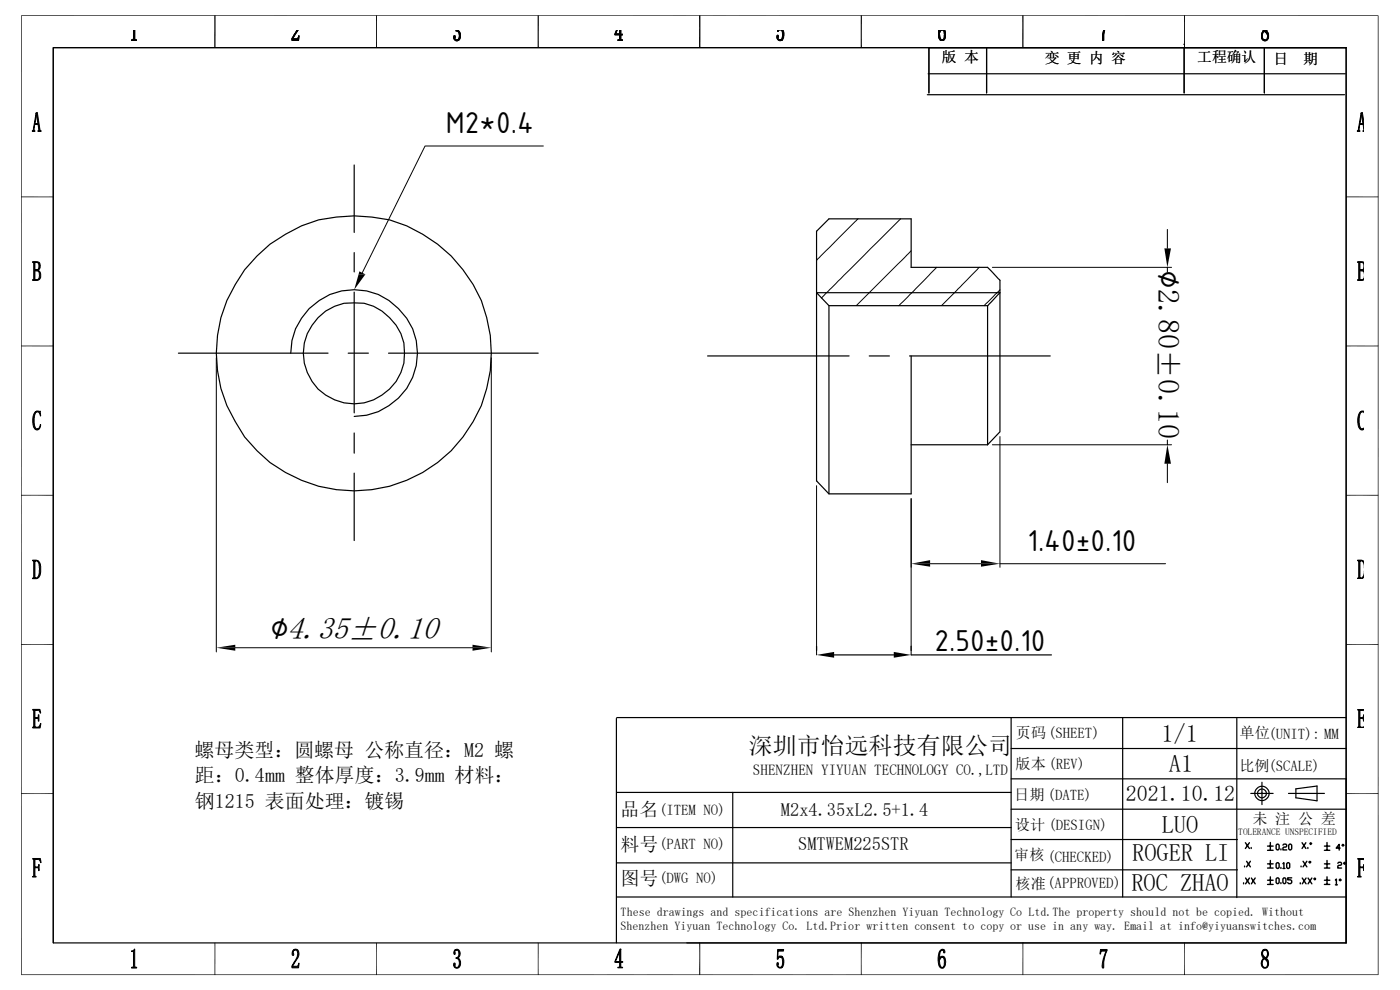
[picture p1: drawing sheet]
<svg xmlns="http://www.w3.org/2000/svg" width="297mm" height="210mm" viewBox="0 0 297 210" stroke-linecap="round" stroke-linejoin="round" font-family="sans-serif">
<g fill="none" stroke="#000" stroke-width=".25">
<path d="M11.3 10.1h274.3v189.9h-274.3zM196.9 15.6h88.5M209.3 10.1v9.6M251.2 9.4h.1M251.2 10.1v9.6M268.2 10.1v9.6M285.6 10.1h-88.5v9.6M75.1 35v14.3M196.7 20.1h88.5M54.5 54.3a28.3 28.3 0 0 1 24.4-8.3 27.4 27.4 0 0 1 16.8 8.3 29.2 29.2 0 0 1-1.4 42.6 29.2 29.2 0 0 1-42.4-4.2l-2-3.3a28.7 28.7 0 0 1 4.6-35.1zM75.1 53.6v4.1M37.8 74.9h31.8"/>
<path d="M61.7 74.9a13.4 13.4 0 0 1 9.5-12.9 13.4 13.4 0 0 1 15.1 5.5 13.4 13.4 0 0 1-11.2 20.8M73.9 74.9h4.2M75.1 62v25.6M82.4 74.9h31.8M150.1 75.5h30M173.2 62.1h38.9l-2.5 2.7h-33.7zM175.9 64.8v40M184.4 75.5h4.3M193 75.5h29.8M193.3 75.5v29.3h-17.4l-2.7-2.8v-52.4a.78 .78 0 0 1 .5-1l2.2-2.2h17.4v10.3h14.7a2.05 2.05 0 0 1 1.6 .1l2.5 2.7v32.1l-2.6 2.7M209.5 64.8v29.5M75.1 91.8v4.3"/>
<path d="M193.3 94.3h16.2M75.1 100.4v14.3M173.2 137.1v.9M177 138.9h12.6M193.3 137.1v.9M193.3 138.9h29.8M130.8 152.4v47.6M130.9 152.2h154.6M214.5 152.2v38.1M214.5 158.8h71M238.2 152.2v38.1M262.4 152.4v38"/>
<path d="M130.9 175.5h83.6M130.9 168.1h83.6M155.4 168.1v22.2M214.5 165.2h71M214.5 171.6h71M214.5 178.1h48M265.3 168.3h4.8M267.7 165.9v4.8M273.3 168.3h7.7M274.9 167.3l4.5-.6v3.2l-4.5-.7zM285.6 165.2v34.8M130.9 183h83.6"/>
<path d="M130.9 190.3h154.6M214.5 184.5h48M11.3 200v-189.9h274.3v189.9M145.7 200h139.9"/>
<circle cx="75.1" cy="74.9" r="10.7"/>
<circle cx="267.7" cy="168.3" r=".93"/>
<circle cx="267.7" cy="168.3" r="1.52"/>
</g>
<g fill="none" stroke="#000" stroke-width=".21">
<path d="M4.5 3.3h287.9M4.5 3.3v203.5M28.3 6.3v1.9l-.1 .2-.3 .1v.1h1.1v-.1l-.4-.1v-.2v-1.9M45.6 3.3v6.8M61.9 8.3l1.2-.1 .2-.6h.2l-.2 1h-1.4zM63 6.3l-1.1 2 .2-.1 1.1-1.9M79.9 3.3v6.8M96.4 7.6h.2v.3a.35 .35 0 0 0-.1 .4 .35 .35 0 0 0 .4 .2h.4a.68 .68 0 0 1-.9 0 .68 .68 0 0 1 0-.9zM97.1 6.3l-.4 .1v.2a.85 .85 0 0 1 .8 1.2l-.3 .6-.3 .1h.4a1.32 1.32 0 0 0-.2-2l.2-.2M114.2 3.3v6.8M130.8 6.3l-.4 1.1h1v.9l-.3 .3h1l-.4-.3v-.9h.4v-.1h-1.5l.4-1M131.4 6.3v1h-.8h1.1v-1"/>
<path d="M148.4 3.3v6.8M164.9 7.5a.45 .45 0 0 1 .2 .7l.3 .3h.5a.76 .76 0 0 1-.9-.1 .76 .76 0 0 1-.1-.9zM164.9 6.3v.5l.2-.2-.1-.3M165.1 6.3v.3l.3-.3M165.7 6.3a1.74 1.74 0 0 1-.1 2.2h.3a2.14 2.14 0 0 0 .1-2.2M182.7 3.3v6.8M199 6.3v.8a1.33 1.33 0 0 0 .9 1.6l.3-.2h-.3a1.66 1.66 0 0 1-.6-1.8v-.4M199.5 6.3h.4l-.3 .2-.2 .3zM199.5 6.3h.4a1.49 1.49 0 0 1 .4 1.8l-.2 .3-.2 .1h.3a2.2 2.2 0 0 0 .2-2.2M217 3.3v6.8M234.2 6.3l-.2 .8a1.68 1.68 0 0 0 0 1.5h.1v-1.3l.3-1M251.3 3.3v6.8"/>
<path d="M267.9 6.3l.2 .2a1.42 1.42 0 0 0-.1 2h.4a1.1 1.1 0 0 1-.2-1.9h.5l-.1-.1h.1l-.4-.2M268.2 6.6h.5a1.17 1.17 0 0 1 .4 1.2 1.17 1.17 0 0 1-.8 .9l-.3-.2h.4a.9 .9 0 0 0 .2-1.6zM268.6 6.3l-.1 .1 .4-.1M292.4 3.3v203.5M7.7 23.9v.4l-.3 2 .7 .1h-.7l-.2 1.2 .2 .3h-.5l.2-.3zM7.7 23.9h.2l.6 3.6 .2 .4h-.7l.3-.4-.2-1.1-.7-.1h.6zM115.3 31h-25.1l-13.3 26.8M288.8 23.9v.4l-.3 2 .7 .1h-.7l-.2 1.2 .2 .3h-.5l.2-.3zM289.4 26l-.4-2.1h-.2l.3 2.4h-.6l.7 .1 .1 1.1-.2 .4h.3M4.5 41.8h6.8M6.9 55.5h.9a.95 .95 0 0 1 .8 .8 .95 .95 0 0 1-.5 1h-.7h.4a.91 .91 0 0 0-.1-1.6h-.8zM7 55.7h.7l-.3 .1v1.5l.7 .1h-.7v1.9h.1h-.5l.2-.1v-3.3z"/>
<path d="M7.7 57.4h.4a1.16 1.16 0 0 1 .5 1.1 1.16 1.16 0 0 1-.7 1h-1v-.2h.6a.93 .93 0 0 0 .8-1.4l-.3-.4zM182 46.4l-8.8 8.8M191.1 46.4l-16.9 16.8M193.3 53.2l-11.6 11.6M198.7 56.7l-8 8.1M207.7 56.7l-8 8.1M210.5 56.7h38M247.7 48.7v4M247.7 56.7v1M285.6 41.8h6.8M288.1 55.7h.7l-.3 .1v1.5l.7 .1h-.7v1.9h.1h-.5l.1-.1v-3.3zM289.4 57.5l-.6-.1 .3 .1 .3 .2"/>
<path d="M289.4 59l-.4 .3h-1v.2l1.4-.2M289.4 55.6l-1.4-.1v.2h.8a.9 .9 0 0 1 .2 1.5l-.5 .1h.6l.3-.1M4.5 73.4h6.8M45.9 75.9v62.4M104.2 75.9v62.4M212.1 61.5l-3.4 3.3M285.6 73.4h6.8M7.5 87.4l.4-.1a2.08 2.08 0 0 0-.7 2.1v.2a1.38 1.38 0 0 0 .7 1.4h.4a.85 .85 0 0 1-1 0 .85 .85 0 0 1-.3-.9v-1.6zM7.5 87.3l1-.1 .1 1-.4-.8zM7.5 87.3l.2-.1 .6 .1zM8.6 90v.2l-.2 .6-.1 .2h-.4l.4-.3zM210.5 94.3h38"/>
<path d="M212.1 92.6v27.7M247.7 98.4v4M247.7 93.3v1M288.6 87.4l.4-.1a2.08 2.08 0 0 0-.7 2.1v.2a1.38 1.38 0 0 0 .7 1.4h.3a.85 .85 0 0 1-.9 0 .85 .85 0 0 1-.3-.9v-1.6zM288.7 87.3l.1-.1 .6 .1zM289.4 87.3h-.7l.7 .2M289.4 90.8l-.4 .2h.4M4.5 105.1h6.8M6.9 118.8h.7a1.48 1.48 0 0 1 1 1.9v.1a1.52 1.52 0 0 1-1 2h-.7v-.2h.7a1.32 1.32 0 0 0 .7-1.6v-.5a1.29 1.29 0 0 0-.7-1.6h-.7zM7 118.9h.6l-.2 .2v3.4l.2 .1h-.6l.2-.1v-3.3zM173.2 103v35.9M197.3 119.6h10.8"/>
<path d="M212.1 119.6h35.2M285.6 105.1h6.8M288.1 118.9h.6l-.2 .2v3.4l.2 .1h-.6l.1-.1v-3.3zM289.4 119.1l-.6-.3h-.8v.1l1.1 .2 .3 .5M4.5 136.7h6.8M49.9 137.4h50.3M193.3 120.3v-14.5v33.1M285.6 136.7h6.8M289.4 121.8l-.4 .7-1 .1v.2h.8l.6-.4M6.9 154.2h1.2l.6-.7-.2 .9h-1.6zM6.9 150.5h1.6l.1 .7-.5-.6h-1.2zM7 150.6h1l-.6 .1v1.5l.5 .1h-.5v1.8l.1 .1h-.5l.2-.1v-3.4z"/>
<path d="M7.4 152.2l.7-.1v-.5h.2v1.4h-.2l-.1-.6zM288.1 150.6h1l-.6 .1v1.5l.5 .1h-.5v1.8l.1 .1h-.5h.1v-3.6zM288.5 152.2l.7-.1 .1-.5v1.4l-.2-.6zM289.4 154.1l-1.4 .1v.2h1.4M289.4 150.5h-1.4v.1h1.2l.2 .1M4.5 168.3h6.8M285.6 168.3h6.8M6.9 182.1h1.7l.1 .8-.6-.6-1.2-.1zM7 182.2h1h-.5l-.1 .2v1.5l.5 .1h-.5v1.7l.3 .3h-.8l.3-.3v-3.4zM7.4 183.9h.7l.2-.5v1.3l-.3-.7zM288.1 182.2h1h-.5l-.1 .2v1.5l.5 .1h-.5v1.7l.3 .3h-.8l.2-.1v-3.6zM289.4 183.4h-.1a.37 .37 0 0 1-.3 .5h-.5l.5 .1a.41 .41 0 0 1 .3 .7h.1"/>
<path d="M289.4 182.1h-1.4v.1l1.4 .1M4.5 206.8h287.9M27.9 201.7h.4l.3-.4v3.7l.4 .2v.1h-1.1v-.1l.3-.1 .1-.2v-2.9zM45.6 200v6.8M61.9 205h1.2l.2-.7h.2l-.2 1h-1.4zM62.3 201.4l.3 .1a.75 .75 0 0 0-.3 1l-.1 .2a.72 .72 0 0 1 .1-1.2zM62.3 201.4a.78 .78 0 0 1 .9 .1 .78 .78 0 0 1 .2 .9l-.3 .9-1 1.7h-.2l1-1.8a1.31 1.31 0 0 0-.1-1.7zM79.9 200v6.8M96.4 204.3l.2 .1v.3a.35 .35 0 0 0-.1 .4 .35 .35 0 0 0 .4 .1h.4a.68 .68 0 0 1-.9 0 .68 .68 0 0 1 0-.9zM96.5 201.5h.4a.56 .56 0 0 0-.3 .9h-.2l-.1-.2zM96.5 201.5a.83 .83 0 0 1 1 .3 .83 .83 0 0 1 0 1l-.4 .4a1.3 1.3 0 0 1 .2 2h-.4a1.13 1.13 0 0 0 .4-1.6l-.6-.3v-.2a.85 .85 0 0 0 .7-.7 .85 .85 0 0 0-.5-.9zM114.2 200v6.8"/>
<path d="M131.5 201.3h.2l-1.1 2.7h1.5v.1h-.4v.9l.4 .3h-1l.3-.3v-.9h-1zM131.7 201.3v2.7h-1.1h.8v-2.1zM148.4 200v6.8M164.9 204.2a.45 .45 0 0 1 .2 .7l.3 .3h.5a.76 .76 0 0 1-.9-.1 .76 .76 0 0 1-.1-.9zM165 201.4h1.2v.3h-1.1v1.6l-.2 .2zM165.2 202.9l.6-.1 .2 .2-.7 .1-.2 .2zM165.6 203h.4a2.18 2.18 0 0 1-.1 2.2h-.4a1.42 1.42 0 0 0 .4-1.8v-.2zM182.7 200v6.8M199.5 203.1h.4l-.3 .1-.2 .3zM199.5 203.1a.66 .66 0 0 1 .8-.1 .66 .66 0 0 1 .3 .7 1.72 1.72 0 0 1-.4 1.6l-.3-.1a.98 .98 0 0 0 .4-1.3l-.2-.8zM199.5 201.6l.3-.2 .5 .1h-.4a1.58 1.58 0 0 0-.5 2 1.42 1.42 0 0 0 .5 1.7l.3 .1a.75 .75 0 0 1-.8-.1 .75 .75 0 0 1-.3-.7v-1.7zM199.9 201.5h.4l.1 .2a.24 .24 0 0 1 .1 .3 .24 .24 0 0 1-.3 .1v-.1a.28 .28 0 0 0 0-.3 .28 .28 0 0 0-.3-.2z"/>
<path d="M217 200v6.8M233.5 201.4h1.4v.1l-.2 .2h-.9l-.3 .7-.2-.1zM234.7 201.7h.1l-.5 1.6-.2 1.5a.3 .3 0 0 1 .1 .4 .3 .3 0 0 1-.3 .1l-.1-.2 .1-1.2zM251.3 200v6.8M267.9 201.5h.5a.85 .85 0 0 0-.5 1 .85 .85 0 0 0 .8 .7h-.1l.1 .1-.5 .1a1.1 1.1 0 0 0 .2 1.8l-.4 .1a1.53 1.53 0 0 1 0-2.1 1.17 1.17 0 0 1-.1-1.7zM267.9 201.5a.78 .78 0 0 1 1 .1 .78 .78 0 0 1 .2 .9l-.2 .6h-.4a.94 .94 0 0 0-.1-1.6zM268.2 203.4l.5-.1a1.17 1.17 0 0 1 .4 1.2 1.17 1.17 0 0 1-.8 .9l-.3-.1 .4-.1a.9 .9 0 0 0 .2-1.5z"/>
</g>
<g fill="#000">
<path d="M76.1 58.2h1.4l-2.4 3.3zM76.2 57.6l1.3 .6h-1.4zM247 52.7h1.4l-.7 4zM247.7 94.3l.7 4.1h-1.4zM193.3 119.6h4v.6zM193.3 119.6l4-.8v.8zM208.1 118.8l4 .8h-4zM208.1 119.6h4l-4 .6zM45.9 137.4h4v.6zM45.9 137.4l4-.6v.6zM100.2 136.8l4 .6h-4zM100.2 137.4h4l-4 .6z"/>
<path d="M173.2 138.9l3.8-.6v1.2zM189.6 138.3l3.7 .6-3.7 .6z"/>
<path d="M27.9 6.3h.7v1.9v.2l.4 .1v.1h-1.1v-.1l.3-.1 .1-.2v-1.9z" fill-rule="evenodd"/>
<path d="M27.9 6.3h.7v1.9v.2l.4 .1v.1h-1.1v-.1l.3-.1 .1-.2v-1.9z" fill-rule="evenodd"/>
<path d="M62.3 6.3h1.1h-.2l-1.1 1.9-.2 .1 1.1-1.9 .2-.1z" fill-rule="evenodd"/>
<path d="M62.3 6.3h1.1h-.2l-1.1 1.9-.2 .1 1.1-1.9 .2-.1z" fill-rule="evenodd"/>
<path d="M61.9 8.3l1.2-.1 .2-.6h.2l-.2 1h-1.4z" fill-rule="evenodd"/>
<path d="M61.9 8.3l1.2-.1 .2-.6h.2l-.2 1h-1.4z" fill-rule="evenodd"/>
<path d="M96.4 7.6h.2v.3a.35 .35 0 0 0-.1 .4 .35 .35 0 0 0 .4 .2h.4a.68 .68 0 0 1-.9 0 .68 .68 0 0 1 0-.9z" fill-rule="evenodd"/>
<path d="M96.4 7.6h.2v.3a.35 .35 0 0 0-.1 .4 .35 .35 0 0 0 .4 .2h.4a.68 .68 0 0 1-.9 0 .68 .68 0 0 1 0-.9z" fill-rule="evenodd"/>
<path d="M96.5 6.3h1.1l-.5 .2a1.3 1.3 0 0 1 .2 2h-.4a1.13 1.13 0 0 0 .4-1.7l-.6-.2v-.2l.7-.1z" fill-rule="evenodd"/>
<path d="M96.5 6.3h1.1l-.5 .2a1.3 1.3 0 0 1 .2 2h-.4a1.13 1.13 0 0 0 .4-1.7l-.6-.2v-.2l.7-.1z" fill-rule="evenodd"/>
<path d="M130.4 7.3l1.3-1h-.3l-.8 1h1.5v.1h-.4v.9l.4 .3h-1l.3-.3v-.9h-1z" fill-rule="evenodd"/>
<path d="M131.4 6.3h.3v1h-1.1h.8z" fill-rule="evenodd"/>
<path d="M130.4 7.3l1.3-1h-.3l-.8 1h1.5v.1h-.4v.9l.4 .3h-1l.3-.3v-.9h-1z" fill-rule="evenodd"/>
<path d="M131.4 6.3h.3v1h-1.1h.8z" fill-rule="evenodd"/>
<path d="M164.9 7.5a.45 .45 0 0 1 .2 .7l.3 .3h.5a.76 .76 0 0 1-.9-.1 .76 .76 0 0 1-.1-.9z" fill-rule="evenodd"/>
<path d="M164.9 7.5a.45 .45 0 0 1 .2 .7l.3 .3h.5a.76 .76 0 0 1-.9-.1 .76 .76 0 0 1-.1-.9z" fill-rule="evenodd"/>
<path d="M165.1 6.4l.9-.1h-.7l-.2 .3z" fill-rule="evenodd"/>
<path d="M165.1 6.4l.9-.1h-.7l-.2 .3z" fill-rule="evenodd"/>
<path d="M165.6 6.3h.4a2.14 2.14 0 0 1-.1 2.2h-.4a1.42 1.42 0 0 0 .4-1.8v-.2z" fill-rule="evenodd"/>
<path d="M165.6 6.3h.4a2.14 2.14 0 0 1-.1 2.2h-.4a1.42 1.42 0 0 0 .4-1.8v-.2z" fill-rule="evenodd"/>
<path d="M165 6.3h1.2h-1.1v.4l-.2 .1z" fill-rule="evenodd"/>
<path d="M165 6.3h1.2h-1.1v.4l-.2 .1z" fill-rule="evenodd"/>
<path d="M199.5 6.3h.4l-.3 .2-.2 .3z" fill-rule="evenodd"/>
<path d="M199.5 6.3h.4l-.3 .2-.2 .3z" fill-rule="evenodd"/>
<path d="M199.5 6.3h.1a.69 .69 0 0 1 .8 .1 .69 .69 0 0 1 .2 .7l-.2 1.2-.2 .2h-.3a.98 .98 0 0 0 .4-1.3l-.2-.8z" fill-rule="evenodd"/>
<path d="M199.5 6.3h.1a.69 .69 0 0 1 .8 .1 .69 .69 0 0 1 .2 .7l-.2 1.2-.2 .2h-.3a.98 .98 0 0 0 .4-1.3l-.2-.8z" fill-rule="evenodd"/>
<path d="M199.1 6.3h1.2h-1l.1 .5a1.42 1.42 0 0 0 .5 1.7h.3a.75 .75 0 0 1-.8 0 .75 .75 0 0 1-.3-.8z" fill-rule="evenodd"/>
<path d="M199.1 6.3h1.2h-1l.1 .5a1.42 1.42 0 0 0 .5 1.7h.3a.75 .75 0 0 1-.8 0 .75 .75 0 0 1-.3-.8z" fill-rule="evenodd"/>
<path d="M234.2 6.3h.6a.47 .47 0 0 0-.5 .1 .47 .47 0 0 0-.1 .6l-.1 1.1a.3 .3 0 0 1 .1 .3 .3 .3 0 0 1-.3 .2l-.1-.6z" fill-rule="evenodd"/>
<path d="M234.2 6.3h.6a.47 .47 0 0 0-.5 .1 .47 .47 0 0 0-.1 .6l-.1 1.1a.3 .3 0 0 1 .1 .3 .3 .3 0 0 1-.3 .2l-.1-.6z" fill-rule="evenodd"/>
<path d="M267.6 6.3l1.1 .2h-.1l.1 .1h-.5a1.1 1.1 0 0 0 .2 1.9h-.4a1.53 1.53 0 0 1 0-2z" fill-rule="evenodd"/>
<path d="M267.6 6.3l1.1 .2h-.1l.1 .1h-.5a1.1 1.1 0 0 0 .2 1.9h-.4a1.53 1.53 0 0 1 0-2z" fill-rule="evenodd"/>
<path d="M267.9 6.3h1.2l-.4 .2-.2-.1 .4-.1z" fill-rule="evenodd"/>
<path d="M267.9 6.3h1.2l-.4 .2-.2-.1 .4-.1z" fill-rule="evenodd"/>
<path d="M268.2 6.6h.5a1.17 1.17 0 0 1 .4 1.2 1.17 1.17 0 0 1-.8 .9l-.3-.2h.4a.9 .9 0 0 0 .2-1.6z" fill-rule="evenodd"/>
<path d="M268.2 6.6h.5a1.17 1.17 0 0 1 .4 1.2 1.17 1.17 0 0 1-.8 .9l-.3-.2h.4a.9 .9 0 0 0 .2-1.6z" fill-rule="evenodd"/>
<path d="M7.7 23.9v.4l-.3 2 .7 .1h-.7l-.2 1.2 .2 .3h-.5l.2-.3z" fill-rule="evenodd"/>
<path d="M7.7 23.9h.2l.6 3.6 .2 .4h-.7l.3-.4-.2-1.1-.7-.1h.6z" fill-rule="evenodd"/>
<path d="M288.8 23.9v.4l-.3 2 .7 .1h-.7l-.2 1.2 .2 .3h-.5l.2-.3z" fill-rule="evenodd"/>
<path d="M288.8 23.9h.2l.4 4h-.3l.2-.4-.1-1.1-.7-.1h.6z" fill-rule="evenodd"/>
<path d="M7 55.7h.7l-.3 .1v1.5l.7 .1h-.7v1.9h.1h-.5l.2-.1v-3.3z" fill-rule="evenodd"/>
<path d="M6.9 55.5h.9a.95 .95 0 0 1 .8 .8 .95 .95 0 0 1-.5 1h-.7h.4a.91 .91 0 0 0-.1-1.6h-.8z" fill-rule="evenodd"/>
<path d="M7.7 57.4h.4a1.16 1.16 0 0 1 .5 1.1 1.16 1.16 0 0 1-.7 1h-1v-.2h.6a.93 .93 0 0 0 .8-1.4l-.3-.4z" fill-rule="evenodd"/>
<path d="M288.1 55.7h.7l-.3 .1v1.5l.7 .1h-.7v1.9h.1h-.5l.1-.1v-3.3z" fill-rule="evenodd"/>
<path d="M288 55.5l1.4 .2v1.4l-.3 .2h-.6h.4a.91 .91 0 0 0-.1-1.6h-.8z" fill-rule="evenodd"/>
<path d="M288.8 57.4l.6 .1-.1 1.8-1.3 .2v-.2h1a1.36 1.36 0 0 0 .4-1.5l-.3-.3z" fill-rule="evenodd"/>
<path d="M7.5 87.4l.4-.1a2.08 2.08 0 0 0-.7 2.1v.2a1.38 1.38 0 0 0 .7 1.4h.4a.85 .85 0 0 1-1 0 .85 .85 0 0 1-.3-.9v-1.6z" fill-rule="evenodd"/>
<path d="M7.5 87.3l.2-.1 .6 .1z" fill-rule="evenodd"/>
<path d="M7.5 87.3l1-.1 .1 1-.4-.8z" fill-rule="evenodd"/>
<path d="M8.6 90v.2l-.2 .6-.1 .2h-.4l.4-.3z" fill-rule="evenodd"/>
<path d="M288.6 87.4l.4-.1a2.08 2.08 0 0 0-.7 2.1v.2a1.38 1.38 0 0 0 .7 1.4h.3a.85 .85 0 0 1-.9 0 .85 .85 0 0 1-.3-.9v-1.6z" fill-rule="evenodd"/>
<path d="M288.7 87.3l.1-.1 .6 .1z" fill-rule="evenodd"/>
<path d="M288.7 87.3l.7-.1v1l-.1-.7z" fill-rule="evenodd"/>
<path d="M289.4 90l-.1 1h-.3l.3-.2z" fill-rule="evenodd"/>
<path d="M7 118.9h.6l-.2 .2v3.4l.2 .1h-.6l.2-.1v-3.3z" fill-rule="evenodd"/>
<path d="M6.9 118.8h.7a1.48 1.48 0 0 1 1 1.9v.1a1.52 1.52 0 0 1-1 2h-.7v-.2h.7a1.32 1.32 0 0 0 .7-1.6v-.5a1.29 1.29 0 0 0-.7-1.6h-.7z" fill-rule="evenodd"/>
<path d="M288.1 118.9h.6l-.2 .2v3.4l.2 .1h-.6l.1-.1v-3.3z" fill-rule="evenodd"/>
<path d="M288 118.8h.7a.66 .66 0 0 1 .7 1v1.6a1.02 1.02 0 0 1-.6 1.4h-.8v-.2h.7a1.12 1.12 0 0 0 .7-1.5v-.3a1.57 1.57 0 0 0-.5-1.8l-.9-.1z" fill-rule="evenodd"/>
<path d="M7 150.6h1l-.6 .1v1.5l.5 .1h-.5v1.8l.1 .1h-.5l.2-.1v-3.4z" fill-rule="evenodd"/>
<path d="M7.4 152.2l.7-.1v-.5h.2v1.4h-.2l-.1-.6z" fill-rule="evenodd"/>
<path d="M6.9 150.5h1.6l.1 .7-.5-.6h-1.2z" fill-rule="evenodd"/>
<path d="M6.9 154.2h1.2l.6-.7-.2 .9h-1.6z" fill-rule="evenodd"/>
<path d="M288.1 150.6h1l-.6 .1v1.5l.5 .1h-.5v1.8l.1 .1h-.5h.1v-3.6z" fill-rule="evenodd"/>
<path d="M288.5 152.2l.7-.1 .1-.5v1.4l-.2-.6z" fill-rule="evenodd"/>
<path d="M288 154.2h1.1a.52 .52 0 0 0 .3-.8v1h-1.4z" fill-rule="evenodd"/>
<path d="M288 150.5h1.4v.8l-.1-.7h-1.3z" fill-rule="evenodd"/>
<path d="M7 182.2h1h-.5l-.1 .2v1.5l.5 .1h-.5v1.7l.3 .3h-.8l.3-.3v-3.4z" fill-rule="evenodd"/>
<path d="M7.4 183.9h.7l.2-.5v1.3l-.3-.7z" fill-rule="evenodd"/>
<path d="M6.9 182.1h1.7l.1 .8-.6-.6-1.2-.1z" fill-rule="evenodd"/>
<path d="M288.1 182.2h1h-.5l-.1 .2v1.5l.5 .1h-.5v1.7l.3 .3h-.8l.2-.1v-3.6z" fill-rule="evenodd"/>
<path d="M288.5 183.9h.5a.37 .37 0 0 0 .3-.5v1.2a.37 .37 0 0 0-.3-.6z" fill-rule="evenodd"/>
<path d="M288 182.1h1.4v.9v-.3a.24 .24 0 0 0 0-.3 .24 .24 0 0 0-.3-.1l-1.1-.1z" fill-rule="evenodd"/>
<path d="M27.9 201.7h.4l.3-.4v3.7l.4 .2v.1h-1.1v-.1l.3-.1 .1-.2v-2.9z" fill-rule="evenodd"/>
<path d="M62.3 201.4l.3 .1a.75 .75 0 0 0-.3 1l-.1 .2a.72 .72 0 0 1 .1-1.2z" fill-rule="evenodd"/>
<path d="M62.3 201.4a.78 .78 0 0 1 .9 .1 .78 .78 0 0 1 .2 .9l-.3 .9-1 1.7h-.2l1-1.8a1.31 1.31 0 0 0-.1-1.7z" fill-rule="evenodd"/>
<path d="M61.9 205h1.2l.2-.7h.2l-.2 1h-1.4z" fill-rule="evenodd"/>
<path d="M96.4 204.3l.2 .1v.3a.35 .35 0 0 0-.1 .4 .35 .35 0 0 0 .4 .1h.4a.68 .68 0 0 1-.9 0 .68 .68 0 0 1 0-.9z" fill-rule="evenodd"/>
<path d="M96.5 201.5h.4a.56 .56 0 0 0-.3 .9h-.2l-.1-.2z" fill-rule="evenodd"/>
<path d="M96.5 201.5a.83 .83 0 0 1 1 .3 .83 .83 0 0 1 0 1l-.4 .4a1.3 1.3 0 0 1 .2 2h-.4a1.13 1.13 0 0 0 .4-1.6l-.6-.3v-.2a.85 .85 0 0 0 .7-.7 .85 .85 0 0 0-.5-.9z" fill-rule="evenodd"/>
<path d="M131.5 201.3h.2l-1.1 2.7h1.5v.1h-.4v.9l.4 .3h-1l.3-.3v-.9h-1z" fill-rule="evenodd"/>
<path d="M131.7 201.3v2.7h-1.1h.8v-2.1z" fill-rule="evenodd"/>
<path d="M164.9 204.2a.45 .45 0 0 1 .2 .7l.3 .3h.5a.76 .76 0 0 1-.9-.1 .76 .76 0 0 1-.1-.9z" fill-rule="evenodd"/>
<path d="M165.2 202.9l.6-.1 .2 .2-.7 .1-.2 .2z" fill-rule="evenodd"/>
<path d="M165.6 203h.4a2.18 2.18 0 0 1-.1 2.2h-.4a1.42 1.42 0 0 0 .4-1.8v-.2z" fill-rule="evenodd"/>
<path d="M165 201.4h1.2v.3h-1.1v1.6l-.2 .2z" fill-rule="evenodd"/>
<path d="M199.5 203.1h.4l-.3 .1-.2 .3z" fill-rule="evenodd"/>
<path d="M199.5 203.1a.66 .66 0 0 1 .8-.1 .66 .66 0 0 1 .3 .7 1.72 1.72 0 0 1-.4 1.6l-.3-.1a.98 .98 0 0 0 .4-1.3l-.2-.8z" fill-rule="evenodd"/>
<path d="M199.5 201.6l.3-.2 .5 .1h-.4a1.58 1.58 0 0 0-.5 2 1.42 1.42 0 0 0 .5 1.7l.3 .1a.75 .75 0 0 1-.8-.1 .75 .75 0 0 1-.3-.7v-1.7z" fill-rule="evenodd"/>
<path d="M199.9 201.5h.4l.1 .2a.24 .24 0 0 1 .1 .3 .24 .24 0 0 1-.3 .1v-.1a.28 .28 0 0 0 0-.3 .28 .28 0 0 0-.3-.2z" fill-rule="evenodd"/>
<path d="M234.7 201.7h.1l-.5 1.6-.2 1.5a.3 .3 0 0 1 .1 .4 .3 .3 0 0 1-.3 .1l-.1-.2 .1-1.2z" fill-rule="evenodd"/>
<path d="M233.5 201.4h1.4v.1l-.2 .2h-.9l-.3 .7-.2-.1z" fill-rule="evenodd"/>
<path d="M267.9 201.5h.5a.85 .85 0 0 0-.5 1 .85 .85 0 0 0 .8 .7h-.1l.1 .1-.5 .1a1.1 1.1 0 0 0 .2 1.8l-.4 .1a1.53 1.53 0 0 1 0-2.1 1.17 1.17 0 0 1-.1-1.7z" fill-rule="evenodd"/>
<path d="M267.9 201.5a.78 .78 0 0 1 1 .1 .78 .78 0 0 1 .2 .9l-.2 .6h-.4a.94 .94 0 0 0-.1-1.6z" fill-rule="evenodd"/>
<path d="M268.2 203.4l.5-.1a1.17 1.17 0 0 1 .4 1.2 1.17 1.17 0 0 1-.8 .9l-.3-.1 .4-.1a.9 .9 0 0 0 .2-1.5z" fill-rule="evenodd"/>
</g>
<g fill="none" stroke="#000" stroke-width=".3">
<path d="M264.2 178.8l.8 1.2M265 178.8l-.8 1.2M265.4 179.8v.2M268.9 179.5h1.2M269.5 178.7v1.5M270.7 179.3l.2-.2 .5 .2v.8l-.3 .2-.4-.2zM272.2 179.3l.2-.2h.4l.2 .2-.2 .4h-.4l-.2 .2v.4h.8M273.4 179.3l.2-.2 .4 .2v.8l-.2 .2-.4-.2zM276.2 178.8l.8 1.2M277 178.8l-.8 1.2M277.5 179.8v.2M277.9 178.9l.1-.1 .3 .1-.3 .2z"/>
<path d="M281 179.5h1.1M281.5 178.7v1.5M284.3 179.9h-.8l.6-.8v1.2M284.7 179.3l.2-.2 .2 .2-.2 .2zM263.8 187.3v.2M264 183.7v.2M264.2 186.3l.8 1.2M264.5 182.7l.8 1.2M265 186.3l-.8 1.2M265.3 182.7l-.8 1.2M265.5 186.3l.8 1.2M266.3 186.3l-.8 1.2"/>
<path d="M268.9 180.4h1.2M268.9 183.2h1.2M268.9 184.1h1.2M268.9 186.7h1.2M268.9 187.6h1.2M269.5 182.5v1.5M269.5 186v1.4M270.7 183.2l.2-.2 .5 .2v.8l-.3 .2-.4-.2zM270.9 186.2l.5 .2v.8l-.3 .2-.4-.2v-.8zM271.7 180.1v.2M271.7 184v.2M271.7 187.2v.2"/>
<path d="M272.2 186.4l.2-.2 .4 .2v.8l-.2 .2-.4-.2zM272.2 183.2l.2-.2v1.2M272.2 184.2h.4M273 183.2l.2-.2 .4 .2v.8l-.2 .2-.4-.2zM274 186.2h-.8v.4h.6l.2 .2v.4l-.2 .2h-.4l-.2-.2M275.8 187.3v.2M276 183.7v.2M276.3 186.3l.8 1.2M276.4 182.7l.8 1.2M277.1 186.3l-.8 1.2M277.2 182.7l-.8 1.2M277.5 186.3l.8 1.2"/>
<path d="M277.7 182.9l.2-.2 .2 .2-.2 .2zM278.3 186.3l-.8 1.2M278.7 186.4l.2-.1 .2 .1-.2 .2zM281 180.4h1.1M281 183.2h1.1M281 184.1h1.1M281 186.7h1.1M281 187.6h1.1M281.5 182.5v1.5M281.5 186v1.4M283.3 186.7l.2-.2v1.2M283.3 187.7h.4"/>
<path d="M283.8 183.1l.2-.2h.4l.2 .2-.2 .4h-.4l-.2 .2v.4h.8M284.1 186.7l.2-.2 .2 .2-.2 .1zM285.2 182.9l.3 .2-.3 .2-.2-.2z"/>
</g>
<g font-size="6.9">
<text x="94.6" y="28.3">M2*0.4</text>
<text x="245.7" y="57.3" transform="rotate(90 245.7 57.3)">∅2.80±0.10</text>
<text x="218" y="117">1.40±0.10</text>
<text x="56.7" y="135.6">∅4.35±0.10</text>
<text x="198.2" y="138">2.50±0.10</text>
</g>
<g font-size="5.2">
<text x="246.4" y="157.3">1/1</text>
<text x="248" y="163.7">A1</text>
<text x="246.5" y="176.6">LUO</text>
<text x="240.2" y="182.6">ROGER LI</text>
<text x="240" y="189">ROC ZHAO</text>
</g>
<text font-size="5.1" x="158.8" y="159.8">深圳市怡远科技有限公司</text>
<text font-size="4.6" x="238.8" y="169.9">2021.10.12</text>
<g font-size="4.2">
<text x="41.2" y="160.5">螺母类型：圆螺母 公称直径：M2 螺</text>
<text x="41.3" y="166">距：0.4mm 整体厚度：3.9mm 材料：</text>
<text x="41.3" y="171.4">钢1215 表面处理：镀锡</text>
</g>
<g font-size="4">
<text x="131.6" y="173.1">品名</text>
<text x="131.6" y="180.6">料号</text>
<text x="131.6" y="187.6">图号</text>
</g>
<g font-size="3.9">
<text x="165.7" y="173">M2x4.35xL2.5+1.4</text>
<text x="169.3" y="180.4">SMTWEM225STR</text>
</g>
<g font-size="3.2">
<text x="215.5" y="156.5">页码(SHEET)</text>
<text x="263" y="156.5">单位(UNIT): MM</text>
<text x="159.7" y="164.4">SHENZHEN YIYUAN TECHNOLOGY CO.,LTD</text>
<text x="215.4" y="163.1">版本 (REV)</text>
<text x="262.9" y="163.5">比例(SCALE)</text>
<text x="215.2" y="169.7">日期 (DATE)</text>
<text x="215.3" y="176">设计 (DESIGN)</text>
<text x="265.7" y="174.7">未 注 公 差</text>
<text x="215.2" y="182.5">审核 (CHECKED)</text>
<text x="215.4" y="188.5">核准(APPROVED)</text>
</g>
<g font-size="3.1">
<text x="199.8" y="13.1">版 本</text>
<text x="221.7" y="13.3">变 更 内 容</text>
<text x="254" y="13.1">工程确认</text>
<text x="270.2" y="13.5">日</text>
<text x="276.4" y="13.5">期</text>
<text x="139.8" y="172.9">(ITEM NO)</text>
<text x="139.8" y="180">(PART NO)</text>
<text x="139.8" y="187.4">(DWG NO)</text>
</g>
<g font-size="2.5">
<text x="131.6" y="197.3">Shenzhen Yiyuan Technology Co. Ltd.Prior written consent to copy or use in any way. Email at info@yiyuanswitches.com</text>
<text x="131.7" y="194.3">These drawings and specifications are Shenzhen Yiyuan Technology Co Ltd.The property should not be copied. Without</text>
</g>
<text font-size="2" x="262.7" y="177.2">TOLERANCE UNSPECIFIED</text>
</svg>
